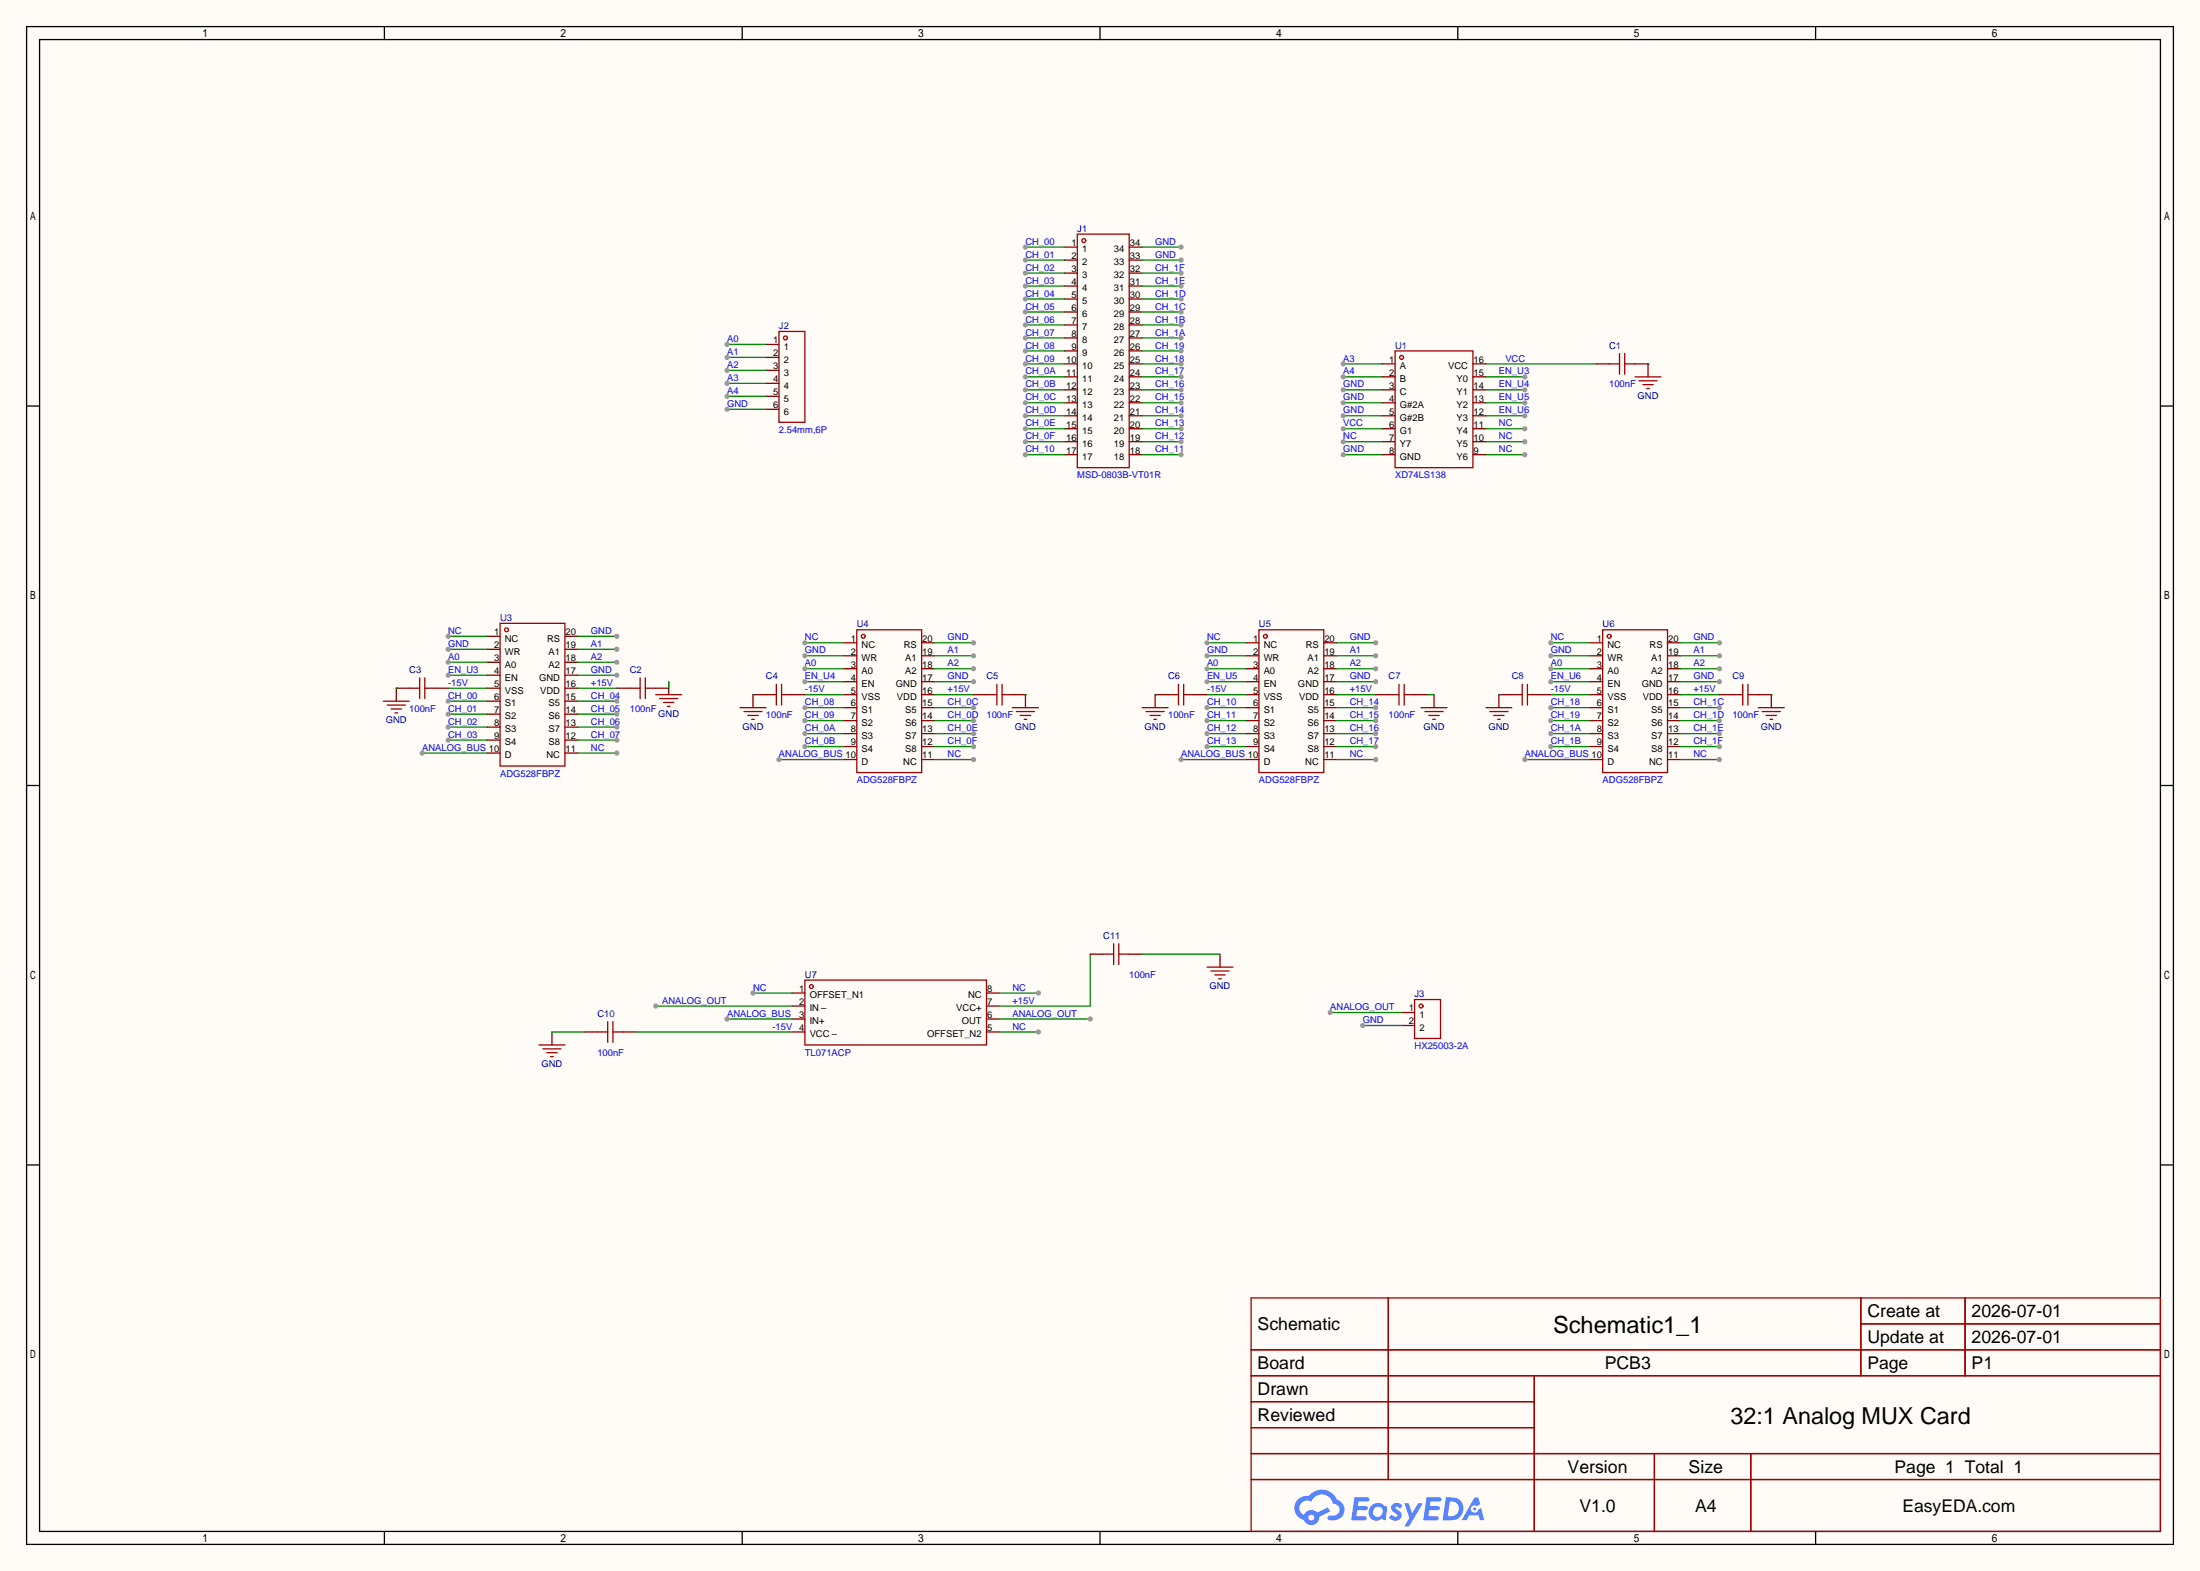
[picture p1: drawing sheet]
<svg xmlns="http://www.w3.org/2000/svg" width="431mm" height="308mm" viewBox="0 0 431 308" stroke-linecap="round" stroke-linejoin="round" font-family="sans-serif">
<path d="M0 0h430.8v307.6h-430.8z" fill="#fffcf7"/>
<g fill="none" stroke="#000" stroke-width=".25">
<path d="M5.2 5.2h420.4v297.2h-420.4zM7.7 7.7h415.3v292.1h-415.3zM75.3 5.2v2.5M145.3 5.2v2.5M215.4 5.2v2.5M285.5 5.2v2.5M355.5 5.2v2.5M5.2 79.5h2.5M423 79.5h2.6M5.2 153.8h2.5M423 153.8h2.6M5.2 228.1h2.5"/>
<path d="M423 228.1h2.6M75.3 299.8v2.6M145.3 299.8v2.6M215.4 299.8v2.6M285.5 299.8v2.6M355.5 299.8v2.6"/>
</g>
<g fill="none" stroke="#a10000" stroke-width=".25">
<path d="M245 254.1h178v45.7h-178zM271.8 254.1v35.6M364.4 254.1v15.3M364.4 259.2h58.6M384.8 254.1v15.3M245 264.3h178M245 269.4h178M245 274.4h55.4M245 279.5h55.4M300.4 269.4v30.4M245 284.6h178M245 289.7h178"/>
<path d="M324 284.6v15.2M342.8 284.6v15.2"/>
</g>
<g fill="#5487ff">
<path d="M272.7 294.5a1.3 1.3 0 0 1 1.9 .3l-.4 .6a.54 .54 0 0 0-1-.2l.2 .2a1.58 1.58 0 0 1 1 1.6 1.43 1.43 0 0 1-2.4 .1l.5-.6a.64 .64 0 0 0 .5 .5 .64 .64 0 0 0 .6-.3l-.1-.2a1.35 1.35 0 0 1-1-1.8z"/>
<path d="M275 294.3h.8l.7 2 1.2-2h.9l-2.7 4.6h-.9l1-1.7z"/>
<path d="M265.2 293.2h1.7a1.31 1.31 0 0 1 1.2 .2 .4 .4 0 0 1-.4 .6h-1.7l-.1 .9h1.6a.4 .4 0 0 1 .3 .4 .4 .4 0 0 1-.4 .4h-1.7l-.1 1.2h.8a1.23 1.23 0 0 1 1.2 .2 .39 .39 0 0 1-.4 .6h-2.6z"/>
<path d="M279.3 293.2h1.7a1.32 1.32 0 0 1 1.2 .2 .39 .39 0 0 1-.3 .6h-1.8l-.1 .9h1.6a.4 .4 0 0 1 .4 .4 .4 .4 0 0 1-.5 .4h-1.6l-.2 1.2h.8a1.23 1.23 0 0 1 1.2 .2 .39 .39 0 0 1-.4 .6h-2.6z"/>
<path d="M288.7 293.2h.8l.3 1.3-.6 .4a.75 .75 0 0 0-1.1 .3 .75 .75 0 0 0 .4 1 .75 .75 0 0 0 1-.7l.5-.2 .6 2.4h-.8l-.3-1h-1.8l-.5 1h-1z"/>
<path d="M283.1 293.2l-.6 4.5h1.4a2.27 2.27 0 0 0 2.7-2.3 2.27 2.27 0 0 0-2.7-2.2zM283.9 294a1.5 1.5 0 0 1 1.8 1.5 1.5 1.5 0 0 1-1.9 1.4h-.3z"/>
<path d="M268.5 294.8a1.6 1.6 0 0 0-.3 2.3 1.6 1.6 0 0 0 2.3 .2l.8 .4 .3-2.5-.1-.3h-.5a1.58 1.58 0 0 0-2.5-.1zM269.1 295.3a.99 .99 0 0 1 1.6 .3 .99 .99 0 0 1-.8 1.4 .94 .94 0 0 1-1-.5 .94 .94 0 0 1 .2-1.2z"/>
<path d="M254.2 293.6a2.37 2.37 0 0 0 1.1 4 1.54 1.54 0 0 0 1.8 1 1.54 1.54 0 0 0 1.2-1.6l2.2-1.1-.5-.8-2.1 1.1a1.57 1.57 0 0 0-2.6 .4 1.5 1.5 0 0 1-.7-2.1 1.5 1.5 0 0 1 2.2-.5 2.23 2.23 0 0 1 2.3-1.4 2.23 2.23 0 0 1 1.9 1.8 1.16 1.16 0 0 1 1.3 1.1 1.16 1.16 0 0 1-1.1 1.2h-.7a.47 .47 0 0 0-.6 .4 .47 .47 0 0 0 .5 .6 2.17 2.17 0 0 0 2.5-1 2.17 2.17 0 0 0-.4-2.7l-.7-.4a3.2 3.2 0 0 0-5.5-.7l-1.1 .1zM256.2 297.1a.6 .6 0 0 1 1.2 0 .6 .6 0 0 1-1.2 0z"/>
<circle cx="288.7" cy="295.4" r=".28"/>
</g>
<g fill="none" stroke="#870000" stroke-width=".25">
<path d="M270.6 71.2h2.6M270.6 73.8h2.6M270.6 76.3h2.6M270.6 78.9h2.6M288.4 71.2h2.6M288.4 73.8h2.6M288.4 76.3h2.6M288.4 78.9h2.6M322.7 71.2v2.6M270.6 81.4h2.6M270.6 83.9h2.6M270.6 86.5h2.6"/>
<path d="M270.6 89h2.6M288.4 81.4h2.6M288.4 83.9h2.6M288.4 86.5h2.6M288.4 89h2.6"/>
</g>
<g fill="none" stroke="#a10000" stroke-width=".25">
<path d="M273.2 68.7h15.2v22.9h-15.2zM320.2 73.8h5M320.9 74.5h3.6M321.7 75.3h2M322.5 76.1h.5"/>
<circle cx="274.4" cy="70" r=".38"/>
</g>
<path d="M263 71.2h7.6M291 71.2h21.5" fill="none" stroke="#008700" stroke-width=".25"/>
<circle cx="263" cy="71.2" r=".51" fill="#999"/>
<path d="M263 73.8h7.6" fill="none" stroke="#008700" stroke-width=".25"/>
<circle cx="263" cy="73.8" r=".51" fill="#999"/>
<path d="M263 76.3h7.6" fill="none" stroke="#008700" stroke-width=".25"/>
<circle cx="263" cy="76.3" r=".51" fill="#999"/>
<path d="M263 78.9h7.6" fill="none" stroke="#008700" stroke-width=".25"/>
<circle cx="263" cy="78.9" r=".51" fill="#999"/>
<path d="M263 81.4h7.6" fill="none" stroke="#008700" stroke-width=".25"/>
<circle cx="263" cy="81.4" r=".51" fill="#999"/>
<path d="M263 83.9h7.6" fill="none" stroke="#008700" stroke-width=".25"/>
<circle cx="263" cy="83.9" r=".51" fill="#999"/>
<path d="M263 86.5h7.6" fill="none" stroke="#008700" stroke-width=".25"/>
<circle cx="263" cy="86.5" r=".51" fill="#999"/>
<path d="M263 89h7.6" fill="none" stroke="#008700" stroke-width=".25"/>
<circle cx="263" cy="89" r=".51" fill="#999"/>
<path d="M291 73.8h7.6" fill="none" stroke="#008700" stroke-width=".25"/>
<circle cx="298.6" cy="73.8" r=".51" fill="#999"/>
<path d="M291 76.3h7.6" fill="none" stroke="#008700" stroke-width=".25"/>
<circle cx="298.6" cy="76.3" r=".51" fill="#999"/>
<path d="M291 78.9h7.6" fill="none" stroke="#008700" stroke-width=".25"/>
<circle cx="298.6" cy="78.9" r=".51" fill="#999"/>
<path d="M291 81.4h7.6" fill="none" stroke="#008700" stroke-width=".25"/>
<circle cx="298.6" cy="81.4" r=".51" fill="#999"/>
<path d="M291 83.9h7.6" fill="none" stroke="#008700" stroke-width=".25"/>
<circle cx="298.6" cy="83.9" r=".51" fill="#999"/>
<path d="M291 86.5h7.6" fill="none" stroke="#008700" stroke-width=".25"/>
<circle cx="298.6" cy="86.5" r=".51" fill="#999"/>
<path d="M291 89h7.6" fill="none" stroke="#008700" stroke-width=".25"/>
<circle cx="298.6" cy="89" r=".51" fill="#999"/>
<g fill="none" stroke="#870000" stroke-width=".25">
<path d="M95.4 124.6h2.5M95.4 127.1h2.5M95.4 129.7h2.5M95.4 132.2h2.5M95.4 134.7h2.5M95.4 137.3h2.5M95.4 139.8h2.5M110.6 124.6h2.6M110.6 127.1h2.6M110.6 129.7h2.6M110.6 132.2h2.6M110.6 134.7h2.6"/>
<path d="M110.6 137.3h2.6M110.6 139.8h2.6M165.2 125.9h2.6M165.2 128.4h2.6M165.2 130.9h2.6M165.2 133.5h2.6M165.2 136h2.6M165.2 138.6h2.6M180.5 125.9h2.5M180.5 128.4h2.5M180.5 130.9h2.5M180.5 133.5h2.5"/>
<path d="M180.5 136h2.5M180.5 138.6h2.5M244 125.9h2.5M244 128.4h2.5M244 130.9h2.5M244 133.5h2.5M244 136h2.5M244 138.6h2.5M259.2 125.9h2.5M259.2 128.4h2.5M259.2 130.9h2.5M259.2 133.5h2.5"/>
<path d="M259.2 136h2.5M259.2 138.6h2.5M311.3 125.9h2.5M311.3 128.4h2.5M311.3 130.9h2.5M311.3 133.5h2.5M311.3 136h2.5M311.3 138.6h2.5M326.5 125.9h2.6M326.5 128.4h2.6M326.5 130.9h2.6M326.5 133.5h2.6"/>
<path d="M326.5 136h2.6M326.5 138.6h2.6M95.4 142.4h2.5M95.4 144.9h2.5M95.4 147.4h2.5M110.6 142.4h2.6M110.6 144.9h2.6M110.6 147.4h2.6M165.2 141.1h2.6M165.2 143.6h2.6M165.2 146.2h2.6M165.2 148.7h2.6"/>
<path d="M180.5 141.1h2.5M180.5 143.6h2.5M180.5 146.2h2.5M180.5 148.7h2.5M244 141.1h2.5M244 143.6h2.5M244 146.2h2.5M244 148.7h2.5M259.2 141.1h2.5M259.2 143.6h2.5M259.2 146.2h2.5M259.2 148.7h2.5"/>
<path d="M311.3 141.1h2.5M311.3 143.6h2.5M311.3 146.2h2.5M311.3 148.7h2.5M326.5 141.1h2.6M326.5 143.6h2.6M326.5 146.2h2.6M326.5 148.7h2.6"/>
</g>
<g fill="none" stroke="#a10000" stroke-width=".25">
<path d="M97.9 122h12.7v28h-12.7zM167.8 123.3h12.7v28h-12.7zM246.5 123.3h12.7v28h-12.7zM313.8 123.3h12.7v28h-12.7z"/>
<circle cx="99.2" cy="123.3" r=".38"/>
<circle cx="169" cy="124.6" r=".38"/>
<circle cx="247.8" cy="124.6" r=".38"/>
<circle cx="315.1" cy="124.6" r=".38"/>
</g>
<path d="M87.8 124.6h7.6" fill="none" stroke="#008700" stroke-width=".25"/>
<circle cx="87.8" cy="124.6" r=".51" fill="#999"/>
<path d="M303.7 125.9h7.6" fill="none" stroke="#008700" stroke-width=".25"/>
<circle cx="303.7" cy="125.9" r=".51" fill="#999"/>
<path d="M236.3 125.9h7.7" fill="none" stroke="#008700" stroke-width=".25"/>
<circle cx="236.3" cy="125.9" r=".51" fill="#999"/>
<path d="M303.7 128.4h7.6" fill="none" stroke="#008700" stroke-width=".25"/>
<circle cx="303.7" cy="128.4" r=".51" fill="#999"/>
<path d="M87.8 127.1h7.6" fill="none" stroke="#008700" stroke-width=".25"/>
<circle cx="87.8" cy="127.1" r=".51" fill="#999"/>
<path d="M236.3 128.4h7.7" fill="none" stroke="#008700" stroke-width=".25"/>
<circle cx="236.3" cy="128.4" r=".51" fill="#999"/>
<path d="M87.8 129.7h7.6" fill="none" stroke="#008700" stroke-width=".25"/>
<circle cx="87.8" cy="129.7" r=".51" fill="#999"/>
<path d="M236.3 130.9h7.7" fill="none" stroke="#008700" stroke-width=".25"/>
<circle cx="236.3" cy="130.9" r=".51" fill="#999"/>
<path d="M303.7 130.9h7.6" fill="none" stroke="#008700" stroke-width=".25"/>
<circle cx="303.7" cy="130.9" r=".51" fill="#999"/>
<path d="M236.3 133.5h7.7" fill="none" stroke="#008700" stroke-width=".25"/>
<circle cx="236.3" cy="133.5" r=".51" fill="#999"/>
<path d="M303.7 133.5h7.6" fill="none" stroke="#008700" stroke-width=".25"/>
<circle cx="303.7" cy="133.5" r=".51" fill="#999"/>
<path d="M87.8 132.2h7.6" fill="none" stroke="#008700" stroke-width=".25"/>
<circle cx="87.8" cy="132.2" r=".51" fill="#999"/>
<path d="M87.8 134.7h7.6M236.3 136h7.7M303.7 136h7.6M303.7 138.6h7.6" fill="none" stroke="#008700" stroke-width=".25"/>
<circle cx="303.7" cy="138.6" r=".51" fill="#999"/>
<path d="M236.3 138.6h7.7" fill="none" stroke="#008700" stroke-width=".25"/>
<circle cx="236.3" cy="138.6" r=".51" fill="#999"/>
<path d="M87.8 137.3h7.6" fill="none" stroke="#008700" stroke-width=".25"/>
<circle cx="87.8" cy="137.3" r=".51" fill="#999"/>
<path d="M303.7 141.1h7.6" fill="none" stroke="#008700" stroke-width=".25"/>
<circle cx="303.7" cy="141.1" r=".51" fill="#999"/>
<path d="M236.3 141.1h7.7" fill="none" stroke="#008700" stroke-width=".25"/>
<circle cx="236.3" cy="141.1" r=".51" fill="#999"/>
<path d="M87.8 139.8h7.6" fill="none" stroke="#008700" stroke-width=".25"/>
<circle cx="87.8" cy="139.8" r=".51" fill="#999"/>
<path d="M87.8 142.4h7.6" fill="none" stroke="#008700" stroke-width=".25"/>
<circle cx="87.8" cy="142.4" r=".51" fill="#999"/>
<path d="M236.3 143.6h7.7" fill="none" stroke="#008700" stroke-width=".25"/>
<circle cx="236.3" cy="143.6" r=".51" fill="#999"/>
<path d="M303.7 143.6h7.6" fill="none" stroke="#008700" stroke-width=".25"/>
<circle cx="303.7" cy="143.6" r=".51" fill="#999"/>
<path d="M303.7 146.2h7.6" fill="none" stroke="#008700" stroke-width=".25"/>
<circle cx="303.7" cy="146.2" r=".51" fill="#999"/>
<path d="M236.3 146.2h7.7" fill="none" stroke="#008700" stroke-width=".25"/>
<circle cx="236.3" cy="146.2" r=".51" fill="#999"/>
<path d="M87.8 144.9h7.6" fill="none" stroke="#008700" stroke-width=".25"/>
<circle cx="87.8" cy="144.9" r=".51" fill="#999"/>
<path d="M231.3 148.7h12.7" fill="none" stroke="#008700" stroke-width=".25"/>
<circle cx="231.3" cy="148.7" r=".51" fill="#999"/>
<path d="M82.7 147.4h12.7" fill="none" stroke="#008700" stroke-width=".25"/>
<circle cx="82.7" cy="147.4" r=".51" fill="#999"/>
<path d="M298.6 148.7h12.7" fill="none" stroke="#008700" stroke-width=".25"/>
<circle cx="298.6" cy="148.7" r=".51" fill="#999"/>
<path d="M113.2 147.4h7.6" fill="none" stroke="#008700" stroke-width=".25"/>
<circle cx="120.8" cy="147.4" r=".51" fill="#999"/>
<path d="M261.7 148.7h7.7" fill="none" stroke="#008700" stroke-width=".25"/>
<circle cx="269.4" cy="148.7" r=".51" fill="#999"/>
<path d="M329.1 148.7h7.6" fill="none" stroke="#008700" stroke-width=".25"/>
<circle cx="336.7" cy="148.7" r=".51" fill="#999"/>
<path d="M113.2 144.9h7.6" fill="none" stroke="#008700" stroke-width=".25"/>
<circle cx="120.8" cy="144.9" r=".51" fill="#999"/>
<path d="M329.1 146.2h7.6" fill="none" stroke="#008700" stroke-width=".25"/>
<circle cx="336.7" cy="146.2" r=".51" fill="#999"/>
<path d="M261.7 146.2h7.7" fill="none" stroke="#008700" stroke-width=".25"/>
<circle cx="269.4" cy="146.2" r=".51" fill="#999"/>
<path d="M113.2 142.4h7.6" fill="none" stroke="#008700" stroke-width=".25"/>
<circle cx="120.8" cy="142.4" r=".51" fill="#999"/>
<path d="M329.1 143.6h7.6" fill="none" stroke="#008700" stroke-width=".25"/>
<circle cx="336.7" cy="143.6" r=".51" fill="#999"/>
<path d="M261.7 143.6h7.7" fill="none" stroke="#008700" stroke-width=".25"/>
<circle cx="269.4" cy="143.6" r=".51" fill="#999"/>
<path d="M113.2 139.8h7.6" fill="none" stroke="#008700" stroke-width=".25"/>
<circle cx="120.8" cy="139.8" r=".51" fill="#999"/>
<path d="M329.1 141.1h7.6" fill="none" stroke="#008700" stroke-width=".25"/>
<circle cx="336.7" cy="141.1" r=".51" fill="#999"/>
<path d="M261.7 141.1h7.7" fill="none" stroke="#008700" stroke-width=".25"/>
<circle cx="269.4" cy="141.1" r=".51" fill="#999"/>
<path d="M113.2 137.3h7.6" fill="none" stroke="#008700" stroke-width=".25"/>
<circle cx="120.8" cy="137.3" r=".51" fill="#999"/>
<path d="M329.1 138.6h7.6" fill="none" stroke="#008700" stroke-width=".25"/>
<circle cx="336.7" cy="138.6" r=".51" fill="#999"/>
<path d="M261.7 138.6h7.7" fill="none" stroke="#008700" stroke-width=".25"/>
<circle cx="269.4" cy="138.6" r=".51" fill="#999"/>
<path d="M113.2 134.7h7.6M261.7 136h7.7M329.1 136h7.6M329.1 133.5h7.6" fill="none" stroke="#008700" stroke-width=".25"/>
<circle cx="336.7" cy="133.5" r=".51" fill="#999"/>
<path d="M261.7 133.5h7.7" fill="none" stroke="#008700" stroke-width=".25"/>
<circle cx="269.4" cy="133.5" r=".51" fill="#999"/>
<path d="M113.2 132.2h7.6" fill="none" stroke="#008700" stroke-width=".25"/>
<circle cx="120.8" cy="132.2" r=".51" fill="#999"/>
<path d="M329.1 130.9h7.6" fill="none" stroke="#008700" stroke-width=".25"/>
<circle cx="336.7" cy="130.9" r=".51" fill="#999"/>
<path d="M261.7 130.9h7.7" fill="none" stroke="#008700" stroke-width=".25"/>
<circle cx="269.4" cy="130.9" r=".51" fill="#999"/>
<path d="M113.2 129.7h7.6" fill="none" stroke="#008700" stroke-width=".25"/>
<circle cx="120.8" cy="129.7" r=".51" fill="#999"/>
<path d="M329.1 128.4h7.6" fill="none" stroke="#008700" stroke-width=".25"/>
<circle cx="336.7" cy="128.4" r=".51" fill="#999"/>
<path d="M261.7 128.4h7.7" fill="none" stroke="#008700" stroke-width=".25"/>
<circle cx="269.4" cy="128.4" r=".51" fill="#999"/>
<path d="M113.2 127.1h7.6" fill="none" stroke="#008700" stroke-width=".25"/>
<circle cx="120.8" cy="127.1" r=".51" fill="#999"/>
<path d="M329.1 125.9h7.6" fill="none" stroke="#008700" stroke-width=".25"/>
<circle cx="336.7" cy="125.9" r=".51" fill="#999"/>
<path d="M261.7 125.9h7.7" fill="none" stroke="#008700" stroke-width=".25"/>
<circle cx="269.4" cy="125.9" r=".51" fill="#999"/>
<path d="M113.2 124.6h7.6" fill="none" stroke="#008700" stroke-width=".25"/>
<circle cx="120.8" cy="124.6" r=".51" fill="#999"/>
<path d="M157.6 125.9h7.6" fill="none" stroke="#008700" stroke-width=".25"/>
<circle cx="157.6" cy="125.9" r=".51" fill="#999"/>
<path d="M157.6 128.4h7.6" fill="none" stroke="#008700" stroke-width=".25"/>
<circle cx="157.6" cy="128.4" r=".51" fill="#999"/>
<path d="M157.6 130.9h7.6" fill="none" stroke="#008700" stroke-width=".25"/>
<circle cx="157.6" cy="130.9" r=".51" fill="#999"/>
<path d="M157.6 133.5h7.6" fill="none" stroke="#008700" stroke-width=".25"/>
<circle cx="157.6" cy="133.5" r=".51" fill="#999"/>
<path d="M157.6 136h7.6M157.6 138.6h7.6" fill="none" stroke="#008700" stroke-width=".25"/>
<circle cx="157.6" cy="138.6" r=".51" fill="#999"/>
<path d="M157.6 141.1h7.6" fill="none" stroke="#008700" stroke-width=".25"/>
<circle cx="157.6" cy="141.1" r=".51" fill="#999"/>
<path d="M157.6 143.6h7.6" fill="none" stroke="#008700" stroke-width=".25"/>
<circle cx="157.6" cy="143.6" r=".51" fill="#999"/>
<path d="M157.6 146.2h7.6" fill="none" stroke="#008700" stroke-width=".25"/>
<circle cx="157.6" cy="146.2" r=".51" fill="#999"/>
<path d="M152.5 148.7h12.7" fill="none" stroke="#008700" stroke-width=".25"/>
<circle cx="152.5" cy="148.7" r=".51" fill="#999"/>
<path d="M183 148.7h7.6" fill="none" stroke="#008700" stroke-width=".25"/>
<circle cx="190.6" cy="148.7" r=".51" fill="#999"/>
<path d="M183 146.2h7.6" fill="none" stroke="#008700" stroke-width=".25"/>
<circle cx="190.6" cy="146.2" r=".51" fill="#999"/>
<path d="M183 143.6h7.6" fill="none" stroke="#008700" stroke-width=".25"/>
<circle cx="190.6" cy="143.6" r=".51" fill="#999"/>
<path d="M183 141.1h7.6" fill="none" stroke="#008700" stroke-width=".25"/>
<circle cx="190.6" cy="141.1" r=".51" fill="#999"/>
<path d="M183 138.6h7.6" fill="none" stroke="#008700" stroke-width=".25"/>
<circle cx="190.6" cy="138.6" r=".51" fill="#999"/>
<path d="M183 136h7.6M183 133.5h7.6" fill="none" stroke="#008700" stroke-width=".25"/>
<circle cx="190.6" cy="133.5" r=".51" fill="#999"/>
<path d="M183 130.9h7.6" fill="none" stroke="#008700" stroke-width=".25"/>
<circle cx="190.6" cy="130.9" r=".51" fill="#999"/>
<path d="M183 128.4h7.6" fill="none" stroke="#008700" stroke-width=".25"/>
<circle cx="190.6" cy="128.4" r=".51" fill="#999"/>
<path d="M183 125.9h7.6" fill="none" stroke="#008700" stroke-width=".25"/>
<circle cx="190.6" cy="125.9" r=".51" fill="#999"/>
<g fill="none" stroke="#a10000" stroke-width=".25">
<path d="M157.6 191.9h35.6v12.7h-35.6z"/>
<circle cx="158.9" cy="193.2" r=".38"/>
</g>
<path d="M155.1 194.4h2.5M155.1 197h2.5M155.1 199.5h2.5M193.2 194.4h2.5M193.2 197h2.5M193.2 199.5h2.5M155.1 202.1h2.5M193.2 202.1h2.5" fill="none" stroke="#870000" stroke-width=".25"/>
<path d="M147.4 194.4h7.7" fill="none" stroke="#008700" stroke-width=".25"/>
<circle cx="147.4" cy="194.4" r=".51" fill="#999"/>
<path d="M128.4 197h26.7" fill="none" stroke="#008700" stroke-width=".25"/>
<circle cx="128.4" cy="197" r=".51" fill="#999"/>
<path d="M142.4 199.5h12.7" fill="none" stroke="#008700" stroke-width=".25"/>
<circle cx="142.4" cy="199.5" r=".51" fill="#999"/>
<path d="M195.7 194.4h7.6" fill="none" stroke="#008700" stroke-width=".25"/>
<circle cx="203.3" cy="194.4" r=".51" fill="#999"/>
<path d="M213.5 186.8v10.2h-17.8M195.7 202.1h7.6" fill="none" stroke="#008700" stroke-width=".25"/>
<circle cx="203.3" cy="202.1" r=".51" fill="#999"/>
<path d="M195.7 199.5h17.8" fill="none" stroke="#008700" stroke-width=".25"/>
<circle cx="213.5" cy="199.5" r=".51" fill="#999"/>
<g fill="none" stroke="#a10000" stroke-width=".25">
<path d="M210.9 45.8h10.2v45.8h-10.2z"/>
<circle cx="212.2" cy="47.1" r=".38"/>
</g>
<g fill="none" stroke="#870000" stroke-width=".25">
<path d="M208.4 48.4h2.5M208.4 50.9h2.5M208.4 53.5h2.5M208.4 56h2.5M208.4 58.5h2.5M221.1 48.4h2.5M221.1 50.9h2.5M221.1 53.5h2.5M221.1 56h2.5M221.1 58.5h2.5M208.4 61.1h2.5M208.4 63.6h2.5"/>
<path d="M208.4 66.2h2.5M208.4 68.7h2.5M208.4 71.2h2.5M208.4 73.8h2.5M208.4 76.3h2.5M208.4 78.9h2.5M221.1 61.1h2.5M221.1 63.6h2.5M221.1 66.2h2.5M221.1 68.7h2.5M221.1 71.2h2.5M221.1 73.8h2.5"/>
<path d="M221.1 76.3h2.5M221.1 78.9h2.5M208.4 81.4h2.5M208.4 83.9h2.5M208.4 86.5h2.5M208.4 89h2.5M221.1 81.4h2.5M221.1 83.9h2.5M221.1 86.5h2.5M221.1 89h2.5"/>
</g>
<path d="M200.8 48.4h7.6" fill="none" stroke="#008700" stroke-width=".25"/>
<circle cx="200.8" cy="48.4" r=".51" fill="#999"/>
<path d="M200.8 50.9h7.6" fill="none" stroke="#008700" stroke-width=".25"/>
<circle cx="200.8" cy="50.9" r=".51" fill="#999"/>
<path d="M200.8 53.5h7.6" fill="none" stroke="#008700" stroke-width=".25"/>
<circle cx="200.8" cy="53.5" r=".51" fill="#999"/>
<path d="M200.8 56h7.6" fill="none" stroke="#008700" stroke-width=".25"/>
<circle cx="200.8" cy="56" r=".51" fill="#999"/>
<path d="M200.8 58.5h7.6" fill="none" stroke="#008700" stroke-width=".25"/>
<circle cx="200.8" cy="58.5" r=".51" fill="#999"/>
<path d="M200.8 61.1h7.6" fill="none" stroke="#008700" stroke-width=".25"/>
<circle cx="200.8" cy="61.1" r=".51" fill="#999"/>
<path d="M200.8 63.6h7.6" fill="none" stroke="#008700" stroke-width=".25"/>
<circle cx="200.8" cy="63.6" r=".51" fill="#999"/>
<path d="M200.8 66.2h7.6" fill="none" stroke="#008700" stroke-width=".25"/>
<circle cx="200.8" cy="66.2" r=".51" fill="#999"/>
<path d="M200.8 68.7h7.6" fill="none" stroke="#008700" stroke-width=".25"/>
<circle cx="200.8" cy="68.7" r=".51" fill="#999"/>
<path d="M200.8 71.2h7.6" fill="none" stroke="#008700" stroke-width=".25"/>
<circle cx="200.8" cy="71.2" r=".51" fill="#999"/>
<path d="M200.8 73.8h7.6" fill="none" stroke="#008700" stroke-width=".25"/>
<circle cx="200.8" cy="73.8" r=".51" fill="#999"/>
<path d="M200.8 76.3h7.6" fill="none" stroke="#008700" stroke-width=".25"/>
<circle cx="200.8" cy="76.3" r=".51" fill="#999"/>
<path d="M200.8 78.9h7.6" fill="none" stroke="#008700" stroke-width=".25"/>
<circle cx="200.8" cy="78.9" r=".51" fill="#999"/>
<path d="M200.8 81.4h7.6" fill="none" stroke="#008700" stroke-width=".25"/>
<circle cx="200.8" cy="81.4" r=".51" fill="#999"/>
<path d="M200.8 83.9h7.6" fill="none" stroke="#008700" stroke-width=".25"/>
<circle cx="200.8" cy="83.9" r=".51" fill="#999"/>
<path d="M200.8 86.5h7.6" fill="none" stroke="#008700" stroke-width=".25"/>
<circle cx="200.8" cy="86.5" r=".51" fill="#999"/>
<path d="M200.8 89h7.6" fill="none" stroke="#008700" stroke-width=".25"/>
<circle cx="200.8" cy="89" r=".51" fill="#999"/>
<path d="M223.6 89h7.7" fill="none" stroke="#008700" stroke-width=".25"/>
<circle cx="231.3" cy="89" r=".51" fill="#999"/>
<path d="M223.6 86.5h7.7" fill="none" stroke="#008700" stroke-width=".25"/>
<circle cx="231.3" cy="86.5" r=".51" fill="#999"/>
<path d="M223.6 83.9h7.7" fill="none" stroke="#008700" stroke-width=".25"/>
<circle cx="231.3" cy="83.9" r=".51" fill="#999"/>
<path d="M223.6 81.4h7.7" fill="none" stroke="#008700" stroke-width=".25"/>
<circle cx="231.3" cy="81.4" r=".51" fill="#999"/>
<path d="M223.6 78.9h7.7" fill="none" stroke="#008700" stroke-width=".25"/>
<circle cx="231.3" cy="78.9" r=".51" fill="#999"/>
<path d="M223.6 76.3h7.7" fill="none" stroke="#008700" stroke-width=".25"/>
<circle cx="231.3" cy="76.3" r=".51" fill="#999"/>
<path d="M223.6 73.8h7.7" fill="none" stroke="#008700" stroke-width=".25"/>
<circle cx="231.3" cy="73.8" r=".51" fill="#999"/>
<path d="M223.6 71.2h7.7" fill="none" stroke="#008700" stroke-width=".25"/>
<circle cx="231.3" cy="71.2" r=".51" fill="#999"/>
<path d="M223.6 68.7h7.7" fill="none" stroke="#008700" stroke-width=".25"/>
<circle cx="231.3" cy="68.7" r=".51" fill="#999"/>
<path d="M223.6 66.2h7.7" fill="none" stroke="#008700" stroke-width=".25"/>
<circle cx="231.3" cy="66.2" r=".51" fill="#999"/>
<path d="M223.6 63.6h7.7" fill="none" stroke="#008700" stroke-width=".25"/>
<circle cx="231.3" cy="63.6" r=".51" fill="#999"/>
<path d="M223.6 61.1h7.7" fill="none" stroke="#008700" stroke-width=".25"/>
<circle cx="231.3" cy="61.1" r=".51" fill="#999"/>
<path d="M223.6 58.5h7.7" fill="none" stroke="#008700" stroke-width=".25"/>
<circle cx="231.3" cy="58.5" r=".51" fill="#999"/>
<path d="M223.6 56h7.7" fill="none" stroke="#008700" stroke-width=".25"/>
<circle cx="231.3" cy="56" r=".51" fill="#999"/>
<path d="M223.6 53.5h7.7" fill="none" stroke="#008700" stroke-width=".25"/>
<circle cx="231.3" cy="53.5" r=".51" fill="#999"/>
<path d="M223.6 50.9h7.7" fill="none" stroke="#008700" stroke-width=".25"/>
<circle cx="231.3" cy="50.9" r=".51" fill="#999"/>
<path d="M223.6 48.4h7.7" fill="none" stroke="#008700" stroke-width=".25"/>
<circle cx="231.3" cy="48.4" r=".51" fill="#999"/>
<path d="M150 77.6h2.5M150 75.1h2.5M150 72.5h2.5M150 70h2.5M150 67.4h2.5M150 80.1h2.5" fill="none" stroke="#870000" stroke-width=".25"/>
<g fill="none" stroke="#a10000" stroke-width=".25">
<path d="M152.5 64.9h5.1v17.8h-5.1z"/>
<circle cx="153.8" cy="66.2" r=".38"/>
</g>
<path d="M142.4 67.4h7.6" fill="none" stroke="#008700" stroke-width=".25"/>
<circle cx="142.4" cy="67.4" r=".51" fill="#999"/>
<path d="M142.4 70h7.6" fill="none" stroke="#008700" stroke-width=".25"/>
<circle cx="142.4" cy="70" r=".51" fill="#999"/>
<path d="M142.4 72.5h7.6" fill="none" stroke="#008700" stroke-width=".25"/>
<circle cx="142.4" cy="72.5" r=".51" fill="#999"/>
<path d="M142.4 75.1h7.6" fill="none" stroke="#008700" stroke-width=".25"/>
<circle cx="142.4" cy="75.1" r=".51" fill="#999"/>
<path d="M142.4 77.6h7.6" fill="none" stroke="#008700" stroke-width=".25"/>
<circle cx="142.4" cy="77.6" r=".51" fill="#999"/>
<path d="M142.4 80.1h7.6" fill="none" stroke="#008700" stroke-width=".25"/>
<circle cx="142.4" cy="80.1" r=".51" fill="#999"/>
<g fill="none" stroke="#a10000" stroke-width=".25">
<path d="M277 195.7h5.1v7.6h-5.1z"/>
<circle cx="278.3" cy="197" r=".38"/>
</g>
<path d="M274.4 198.2h2.6M274.4 200.8h2.6" fill="none" stroke="#870000" stroke-width=".25"/>
<path d="M260.5 198.2h13.9" fill="none" stroke="#008700" stroke-width=".25"/>
<circle cx="260.5" cy="198.2" r=".51" fill="#999"/>
<path d="M266.8 200.8h7.6" fill="none" stroke="#008700" stroke-width=".25"/>
<circle cx="266.8" cy="200.8" r=".51" fill="#999"/>
<g fill="none" stroke="#870000" stroke-width=".25">
<path d="M312.5 71.2h2.6M320.2 71.2h2.5M80.1 134.7h-2.5v2.6M85.2 134.7h2.6M120.8 134.7h2.5M128.4 134.7h2.5M130.9 133.5v2.5M150 136h-2.6v2.6M155.1 136h2.5M190.6 136h2.6M198.2 136h2.6v2.6M228.7 136h-2.5v2.6"/>
<path d="M233.8 136h2.5M269.4 136h2.5M277 136h2.5M280.8 136v2.6M296 136h-2.5v2.6M301.1 136h2.6M336.7 136h2.5M344.3 136h2.5v2.6M213.5 186.8h2.5M221.1 186.8h2.5M238.9 186.8v2.6M108.1 202.1v2.5"/>
<path d="M114.4 202.1h2.6M122 202.1h2.6"/>
</g>
<g fill="none" stroke="#a10000" stroke-width=".25">
<path d="M315.1 71.2h2M317.1 69.2v4.1M318.1 69.2v4.1M318.1 71.2h2.1M75.1 137.3h5M75.8 138h3.6M76.6 138.8h2M77.3 139.6h.6M80.1 134.7h2.1M82.2 132.7v4.1M83.2 134.7h2M83.2 132.7v4.1"/>
<path d="M123.3 134.7h2M125.3 132.7v4.1M126.4 132.7v4.1M126.4 134.7h2M128.4 136h5.1M129.2 136.8h3.5M129.9 137.5h2.1M130.7 138.3h.5M144.9 138.6h5.1M145.7 139.3h3.5M150 136h2M152 134v4"/>
<path d="M153 134v4M153 136h2.1M193.2 136h2M195.2 134v4M196.2 136h2M196.2 134v4M198.2 138.6h5.1M199 139.3h3.6M223.6 138.6h5.1M224.4 139.3h3.6M228.7 136h2.1M230.8 134v4"/>
<path d="M231.8 136h2M231.8 134v4M271.9 136h2M273.9 134v4M275 136h2M275 134v4M278.3 138.6h5M279 139.3h3.6M291 138.6h5M291.7 139.3h3.6M296 136h2.1M298.1 134v4"/>
<path d="M299.1 136h2M299.1 134v4M339.2 136h2M341.2 134v4M342.3 136h2M342.3 134v4M344.3 138.6h5.1M345.1 139.3h3.5M146.4 140.1h2.1M147.2 140.8h.5M199.8 140.1h2M200.5 140.8h.5"/>
<path d="M225.2 140.1h2M225.9 140.8h.5M279.8 140.1h2M280.5 140.8h.6M292.5 140.1h2M293.2 140.8h.6M345.8 140.1h2.1M346.6 140.8h.5M216 186.8h2.1M218.1 184.8v4M219.1 184.8v4M219.1 186.8h2"/>
<path d="M236.3 189.4h5.1M237.1 190.1h3.6M237.9 190.9h2M238.6 191.6h.5M105.5 204.6h5.1M106.3 205.4h3.6M107.1 206.1h2M107.8 206.9h.5M117 202.1h2M119 200v4.1M120 200v4.1M120 202.1h2"/>
</g>
<path d="M322.7 71.2h.1M77.6 134.7h.1M130.9 133.5v1.2M147.4 136h.1M200.8 136h.1M226.2 136h.1M279.5 136h1.3M293.5 136h.1M346.8 136h.1M223.6 186.8h15.3M108.1 202.1h6.3M124.6 202.1h30.5" fill="none" stroke="#008700" stroke-width=".25"/>
<g font-size="4.6">
<text x="304.1" y="261.1">Schematic1_1</text>
<text x="338.8" y="278.8">32:1 Analog MUX Card</text>
</g>
<g font-size="3.5">
<text x="365.7" y="257.9">Create at</text>
<text x="386.1" y="257.9">2026-07-01</text>
<text x="246.3" y="260.5">Schematic</text>
<text x="365.7" y="263">Update at</text>
<text x="386.1" y="263">2026-07-01</text>
<text x="246.3" y="268.1">Board</text>
<text x="314.2" y="268.1">PCB3</text>
<text x="386.1" y="268.1">P1</text>
<text x="246.3" y="273.2">Drawn</text>
<text x="246.3" y="278.3">Reviewed</text>
<text x="307" y="288.4">Version</text>
<text x="330.7" y="288.4">Size</text>
<text x="309.3" y="296">V1.0</text>
<text x="331.9" y="296">A4</text>
</g>
<g font-size="3.4">
<text x="365.7" y="268.1">Page</text>
<text x="371" y="288.4">Page 1 Total 1</text>
<text x="372.5" y="296">EasyEDA.com</text>
</g>
<g font-size="1.8" fill="#00f">
<text x="200.8" y="47.9">CH_00</text>
<text x="226.2" y="47.9">GND</text>
<text x="200.8" y="50.5">CH_01</text>
<text x="200.8" y="53">CH_02</text>
<text x="226.2" y="53">CH_1F</text>
<text x="226.2" y="50.5">GND</text>
<text x="200.8" y="55.5">CH_03</text>
<text x="200.8" y="58.1">CH_04</text>
<text x="226.2" y="58.1">CH_1D</text>
<text x="226.2" y="55.5">CH_1E</text>
<text x="200.8" y="60.6">CH_05</text>
<text x="200.8" y="63.2">CH_06</text>
<text x="200.8" y="65.7">CH_07</text>
<text x="226.2" y="65.7">CH_1A</text>
<text x="226.2" y="63.2">CH_1B</text>
<text x="226.2" y="60.6">CH_1C</text>
<text x="142.4" y="67">A0</text>
<text x="142.4" y="69.5">A1</text>
<text x="200.8" y="68.2">CH_08</text>
<text x="200.8" y="70.8">CH_09</text>
<text x="226.2" y="70.8">CH_18</text>
<text x="226.2" y="68.2">CH_19</text>
<text x="263" y="70.8">A3</text>
<text x="294.8" y="70.8">VCC</text>
<text x="142.4" y="72.1">A2</text>
<text x="142.4" y="74.6">A3</text>
<text x="142.4" y="77.1">A4</text>
<text x="200.8" y="73.3">CH_0A</text>
<text x="200.8" y="75.9">CH_0B</text>
<text x="226.2" y="75.9">CH_16</text>
<text x="226.2" y="73.3">CH_17</text>
<text x="263" y="73.3">A4</text>
<text x="263" y="75.9">GND</text>
<text x="293.5" y="73.3">EN_U3</text>
<text x="293.5" y="75.9">EN_U4</text>
<text x="315.1" y="75.9">100nF</text>
<text x="142.4" y="79.7">GND</text>
<text x="200.8" y="78.4">CH_0C</text>
<text x="200.8" y="80.9">CH_0D</text>
<text x="200.8" y="83.5">CH_0E</text>
<text x="226.2" y="83.5">CH_13</text>
<text x="226.2" y="80.9">CH_14</text>
<text x="226.2" y="78.4">CH_15</text>
<text x="263" y="78.4">GND</text>
<text x="263" y="80.9">GND</text>
<text x="263" y="83.5">VCC</text>
<text x="293.5" y="78.4">EN_U5</text>
<text x="293.5" y="80.9">EN_U6</text>
<text x="293.5" y="83.5">NC</text>
<text x="152.5" y="84.8">2.54mm,6P</text>
<text x="200.8" y="86">CH_0F</text>
<text x="200.8" y="88.6">CH_10</text>
<text x="226.2" y="88.6">CH_11</text>
<text x="226.2" y="86">CH_12</text>
<text x="263" y="86">NC</text>
<text x="263" y="88.6">GND</text>
<text x="293.5" y="86">NC</text>
<text x="293.5" y="88.6">NC</text>
<text x="210.9" y="93.6">MSD-0803B-VT01R</text>
<text x="273.2" y="93.6">XD74LS138</text>
<text x="87.8" y="124.1">NC</text>
<text x="115.7" y="124.1">GND</text>
<text x="157.6" y="125.4">NC</text>
<text x="185.5" y="125.4">GND</text>
<text x="236.3" y="125.4">NC</text>
<text x="264.3" y="125.4">GND</text>
<text x="303.7" y="125.4">NC</text>
<text x="331.6" y="125.4">GND</text>
<text x="87.8" y="126.7">GND</text>
<text x="87.8" y="129.2">A0</text>
<text x="87.8" y="131.7">EN_U3</text>
<text x="115.7" y="131.7">GND</text>
<text x="115.7" y="129.2">A2</text>
<text x="115.7" y="126.7">A1</text>
<text x="157.6" y="127.9">GND</text>
<text x="157.6" y="130.5">A0</text>
<text x="185.5" y="130.5">A2</text>
<text x="185.5" y="127.9">A1</text>
<text x="236.3" y="127.9">GND</text>
<text x="236.3" y="130.5">A0</text>
<text x="264.3" y="130.5">A2</text>
<text x="264.3" y="127.9">A1</text>
<text x="303.7" y="127.9">GND</text>
<text x="303.7" y="130.5">A0</text>
<text x="331.6" y="130.5">A2</text>
<text x="331.6" y="127.9">A1</text>
<text x="87.8" y="134.3">-15V</text>
<text x="87.8" y="136.8">CH_00</text>
<text x="115.7" y="136.8">CH_04</text>
<text x="115.7" y="134.3">+15V</text>
<text x="157.6" y="133">EN_U4</text>
<text x="157.6" y="135.6">-15V</text>
<text x="185.5" y="135.6">+15V</text>
<text x="185.5" y="133">GND</text>
<text x="236.3" y="133">EN_U5</text>
<text x="236.3" y="135.6">-15V</text>
<text x="264.3" y="135.6">+15V</text>
<text x="264.3" y="133">GND</text>
<text x="303.7" y="133">EN_U6</text>
<text x="303.7" y="135.6">-15V</text>
<text x="331.6" y="135.6">+15V</text>
<text x="331.6" y="133">GND</text>
<text x="80.1" y="139.4">100nF</text>
<text x="87.8" y="139.4">CH_01</text>
<text x="87.8" y="141.9">CH_02</text>
<text x="115.7" y="141.9">CH_06</text>
<text x="115.7" y="139.4">CH_05</text>
<text x="123.3" y="139.4">100nF</text>
<text x="150" y="140.6">100nF</text>
<text x="157.6" y="138.1">CH_08</text>
<text x="157.6" y="140.6">CH_09</text>
<text x="157.6" y="143.2">CH_0A</text>
<text x="185.5" y="143.2">CH_0E</text>
<text x="185.5" y="140.6">CH_0D</text>
<text x="185.5" y="138.1">CH_0C</text>
<text x="193.2" y="140.6">100nF</text>
<text x="228.7" y="140.6">100nF</text>
<text x="236.3" y="138.1">CH_10</text>
<text x="236.3" y="140.6">CH_11</text>
<text x="236.3" y="143.2">CH_12</text>
<text x="264.3" y="143.2">CH_16</text>
<text x="264.3" y="140.6">CH_15</text>
<text x="264.3" y="138.1">CH_14</text>
<text x="271.9" y="140.6">100nF</text>
<text x="303.7" y="138.1">CH_18</text>
<text x="303.7" y="140.6">CH_19</text>
<text x="303.7" y="143.2">CH_1A</text>
<text x="331.6" y="143.2">CH_1E</text>
<text x="331.6" y="140.6">CH_1D</text>
<text x="331.6" y="138.1">CH_1C</text>
<text x="339.2" y="140.6">100nF</text>
<text x="82.7" y="147">ANALOG_BUS 10</text>
<text x="87.8" y="144.4">CH_03</text>
<text x="115.7" y="147">NC</text>
<text x="115.7" y="144.4">CH_07</text>
<text x="152.5" y="148.3">ANALOG_BUS 10</text>
<text x="157.6" y="145.7">CH_0B</text>
<text x="185.5" y="148.3">NC</text>
<text x="185.5" y="145.7">CH_0F</text>
<text x="231.3" y="148.3">ANALOG_BUS 10</text>
<text x="236.3" y="145.7">CH_13</text>
<text x="264.3" y="148.3">NC</text>
<text x="264.3" y="145.7">CH_17</text>
<text x="298.6" y="148.3">ANALOG_BUS 10</text>
<text x="303.7" y="145.7">CH_1B</text>
<text x="331.6" y="148.3">NC</text>
<text x="331.6" y="145.7">CH_1F</text>
<text x="97.9" y="152.1">ADG528FBPZ</text>
<text x="167.8" y="153.3">ADG528FBPZ</text>
<text x="246.5" y="153.3">ADG528FBPZ</text>
<text x="313.8" y="153.3">ADG528FBPZ</text>
<text x="221.1" y="191.4">100nF</text>
<text x="129.7" y="196.5">ANALOG_OUT</text>
<text x="147.4" y="194">NC</text>
<text x="198.2" y="194">NC</text>
<text x="198.2" y="196.5">+15V</text>
<text x="260.5" y="197.8">ANALOG_OUT</text>
<text x="142.4" y="199.1">ANALOG_BUS</text>
<text x="151.3" y="201.6">-15V</text>
<text x="198.2" y="201.6">NC</text>
<text x="198.2" y="199.1">ANALOG_OUT</text>
<text x="266.8" y="200.3">GND</text>
<text x="117" y="206.7">100nF</text>
<text x="157.6" y="206.7">TL071ACP</text>
<text x="277" y="205.4">HX25003-2A</text>
</g>
<g font-size="1.8" fill="#000080">
<text x="210.9" y="45.4">J1</text>
<text x="152.5" y="64.4">J2</text>
<text x="273.2" y="68.2">U1</text>
<text x="315.1" y="68.2">C1</text>
<text x="320.7" y="78.2">GND</text>
<text x="97.9" y="121.6">U3</text>
<text x="167.8" y="122.9">U4</text>
<text x="246.5" y="122.9">U5</text>
<text x="313.8" y="122.9">U6</text>
<text x="80.1" y="131.7">C3</text>
<text x="123.3" y="131.7">C2</text>
<text x="150" y="133">C4</text>
<text x="193.2" y="133">C5</text>
<text x="228.7" y="133">C6</text>
<text x="271.9" y="133">C7</text>
<text x="296" y="133">C8</text>
<text x="339.2" y="133">C9</text>
<text x="75.5" y="141.7">GND</text>
<text x="128.9" y="140.4">GND</text>
<text x="145.4" y="142.9">GND</text>
<text x="198.7" y="142.9">GND</text>
<text x="224.1" y="142.9">GND</text>
<text x="278.7" y="142.9">GND</text>
<text x="291.4" y="142.9">GND</text>
<text x="344.8" y="142.9">GND</text>
<text x="216" y="183.8">C11</text>
<text x="157.6" y="191.4">U7</text>
<text x="236.8" y="193.7">GND</text>
<text x="277" y="195.2">J3</text>
<text x="117" y="199.1">C10</text>
<text x="106" y="209">GND</text>
</g>
<g font-size="1.8">
<text x="209.8" y="48.2">1</text>
<text x="209.8" y="50.7">2</text>
<text x="209.8" y="53.2">3</text>
<text x="211.9" y="49.4">1</text>
<text x="211.9" y="52">2</text>
<text x="218.1" y="52">33</text>
<text x="218.1" y="49.4">34</text>
<text x="221.2" y="53.2">32</text>
<text x="221.2" y="50.7">33</text>
<text x="221.2" y="48.2">34</text>
<text x="209.8" y="55.8">4</text>
<text x="209.8" y="58.3">5</text>
<text x="211.9" y="54.5">3</text>
<text x="211.9" y="57">4</text>
<text x="211.9" y="59.6">5</text>
<text x="218.1" y="59.6">30</text>
<text x="218.1" y="57">31</text>
<text x="218.1" y="54.5">32</text>
<text x="221.2" y="58.3">30</text>
<text x="221.2" y="55.8">31</text>
<text x="209.8" y="60.9">6</text>
<text x="209.8" y="63.4">7</text>
<text x="209.8" y="65.9">8</text>
<text x="211.9" y="62.1">6</text>
<text x="211.9" y="64.7">7</text>
<text x="218.1" y="64.7">28</text>
<text x="218.1" y="62.1">29</text>
<text x="221.2" y="65.9">27</text>
<text x="221.2" y="63.4">28</text>
<text x="221.2" y="60.9">29</text>
<text x="151.4" y="69.7">2</text>
<text x="151.4" y="67.2">1</text>
<text x="153.5" y="71">2</text>
<text x="153.5" y="68.5">1</text>
<text x="208.8" y="71">10</text>
<text x="209.8" y="68.5">9</text>
<text x="211.9" y="67.2">8</text>
<text x="211.9" y="69.7">9</text>
<text x="218.1" y="69.7">26</text>
<text x="218.1" y="67.2">27</text>
<text x="221.2" y="71">25</text>
<text x="221.2" y="68.5">26</text>
<text x="272" y="71">1</text>
<text x="288.5" y="71">16</text>
<text x="151.4" y="77.4">5</text>
<text x="151.4" y="74.8">4</text>
<text x="151.4" y="72.3">3</text>
<text x="153.5" y="76.1">4</text>
<text x="153.5" y="73.6">3</text>
<text x="208.8" y="73.6">11</text>
<text x="208.8" y="76.1">12</text>
<text x="211.9" y="72.3">10</text>
<text x="211.9" y="74.8">11</text>
<text x="211.9" y="77.4">12</text>
<text x="218.1" y="77.4">23</text>
<text x="218.1" y="74.8">24</text>
<text x="218.1" y="72.3">25</text>
<text x="221.2" y="76.1">23</text>
<text x="221.2" y="73.6">24</text>
<text x="272" y="73.6">2</text>
<text x="272" y="76.1">3</text>
<text x="274.1" y="72.3">A</text>
<text x="274.1" y="74.8">B</text>
<text x="274.1" y="77.4">C</text>
<text x="283.6" y="72.3">VCC</text>
<text x="285.2" y="77.4">Y1</text>
<text x="285.2" y="74.8">Y0</text>
<text x="288.5" y="76.1">14</text>
<text x="288.5" y="73.6">15</text>
<text x="151.4" y="79.9">6</text>
<text x="153.5" y="81.2">6</text>
<text x="153.5" y="78.6">5</text>
<text x="208.8" y="78.6">13</text>
<text x="208.8" y="81.2">14</text>
<text x="208.8" y="83.7">15</text>
<text x="211.9" y="79.9">13</text>
<text x="211.9" y="82.4">14</text>
<text x="218.1" y="82.4">21</text>
<text x="218.1" y="79.9">22</text>
<text x="221.2" y="83.7">20</text>
<text x="221.2" y="81.2">21</text>
<text x="221.2" y="78.6">22</text>
<text x="272" y="78.6">4</text>
<text x="272" y="81.2">5</text>
<text x="272" y="83.7">6</text>
<text x="274.1" y="79.9">G#2A</text>
<text x="274.1" y="82.4">G#2B</text>
<text x="285.2" y="82.4">Y3</text>
<text x="285.2" y="79.9">Y2</text>
<text x="288.5" y="83.7">11</text>
<text x="288.5" y="81.2">12</text>
<text x="288.5" y="78.6">13</text>
<text x="208.8" y="86.3">16</text>
<text x="208.8" y="88.8">17</text>
<text x="211.9" y="85">15</text>
<text x="211.9" y="87.5">16</text>
<text x="218.1" y="87.5">19</text>
<text x="218.1" y="85">20</text>
<text x="221.2" y="88.8">18</text>
<text x="221.2" y="86.3">19</text>
<text x="272" y="86.3">7</text>
<text x="272" y="88.8">8</text>
<text x="274.1" y="85">G1</text>
<text x="274.1" y="87.5">Y7</text>
<text x="285.2" y="87.5">Y5</text>
<text x="285.2" y="85">Y4</text>
<text x="288.5" y="88.8">9</text>
<text x="288.5" y="86.3">10</text>
<text x="211.9" y="90.1">17</text>
<text x="218.1" y="90.1">18</text>
<text x="274.1" y="90.1">GND</text>
<text x="285.2" y="90.1">Y6</text>
<text x="96.8" y="124.4">1</text>
<text x="98.9" y="125.6">NC</text>
<text x="107.1" y="125.6">RS</text>
<text x="110.7" y="124.4">20</text>
<text x="166.6" y="125.6">1</text>
<text x="180.6" y="125.6">20</text>
<text x="245.4" y="125.6">1</text>
<text x="259.3" y="125.6">20</text>
<text x="312.7" y="125.6">1</text>
<text x="326.6" y="125.6">20</text>
<text x="96.8" y="132">4</text>
<text x="96.8" y="129.4">3</text>
<text x="96.8" y="126.9">2</text>
<text x="98.9" y="130.7">A0</text>
<text x="98.9" y="128.2">WR</text>
<text x="107.4" y="128.2">A1</text>
<text x="107.4" y="130.7">A2</text>
<text x="110.7" y="126.9">19</text>
<text x="110.7" y="129.4">18</text>
<text x="110.7" y="132">17</text>
<text x="166.6" y="130.7">3</text>
<text x="166.6" y="128.2">2</text>
<text x="168.7" y="132">A0</text>
<text x="168.7" y="129.4">WR</text>
<text x="168.7" y="126.9">NC</text>
<text x="177" y="126.9">RS</text>
<text x="177.3" y="129.4">A1</text>
<text x="177.3" y="132">A2</text>
<text x="180.6" y="128.2">19</text>
<text x="180.6" y="130.7">18</text>
<text x="245.4" y="130.7">3</text>
<text x="245.4" y="128.2">2</text>
<text x="247.4" y="132">A0</text>
<text x="247.4" y="129.4">WR</text>
<text x="247.4" y="126.9">NC</text>
<text x="255.7" y="126.9">RS</text>
<text x="256" y="129.4">A1</text>
<text x="256" y="132">A2</text>
<text x="259.3" y="128.2">19</text>
<text x="259.3" y="130.7">18</text>
<text x="312.7" y="130.7">3</text>
<text x="312.7" y="128.2">2</text>
<text x="314.8" y="132">A0</text>
<text x="314.8" y="129.4">WR</text>
<text x="314.8" y="126.9">NC</text>
<text x="323" y="126.9">RS</text>
<text x="323.3" y="129.4">A1</text>
<text x="323.3" y="132">A2</text>
<text x="326.6" y="128.2">19</text>
<text x="326.6" y="130.7">18</text>
<text x="96.8" y="137.1">6</text>
<text x="96.8" y="134.5">5</text>
<text x="98.9" y="135.8">VSS</text>
<text x="98.9" y="133.2">EN</text>
<text x="105.6" y="133.2">GND</text>
<text x="105.8" y="135.8">VDD</text>
<text x="110.7" y="134.5">16</text>
<text x="110.7" y="137.1">15</text>
<text x="166.6" y="135.8">5</text>
<text x="166.6" y="133.2">4</text>
<text x="168.7" y="137.1">VSS</text>
<text x="168.7" y="134.5">EN</text>
<text x="175.4" y="134.5">GND</text>
<text x="175.6" y="137.1">VDD</text>
<text x="180.6" y="133.2">17</text>
<text x="180.6" y="135.8">16</text>
<text x="245.4" y="135.8">5</text>
<text x="245.4" y="133.2">4</text>
<text x="247.4" y="137.1">VSS</text>
<text x="247.4" y="134.5">EN</text>
<text x="254.2" y="134.5">GND</text>
<text x="254.4" y="137.1">VDD</text>
<text x="259.3" y="133.2">17</text>
<text x="259.3" y="135.8">16</text>
<text x="312.7" y="135.8">5</text>
<text x="312.7" y="133.2">4</text>
<text x="314.8" y="137.1">VSS</text>
<text x="314.8" y="134.5">EN</text>
<text x="321.5" y="134.5">GND</text>
<text x="321.7" y="137.1">VDD</text>
<text x="326.6" y="133.2">17</text>
<text x="326.6" y="135.8">16</text>
<text x="96.8" y="142.1">8</text>
<text x="96.8" y="139.6">7</text>
<text x="98.9" y="143.4">S3</text>
<text x="98.9" y="140.9">S2</text>
<text x="98.9" y="138.3">S1</text>
<text x="107.4" y="138.3">S5</text>
<text x="107.4" y="140.9">S6</text>
<text x="107.4" y="143.4">S7</text>
<text x="110.7" y="139.6">14</text>
<text x="110.7" y="142.1">13</text>
<text x="166.6" y="143.4">8</text>
<text x="166.6" y="140.9">7</text>
<text x="166.6" y="138.3">6</text>
<text x="168.7" y="142.1">S2</text>
<text x="168.7" y="139.6">S1</text>
<text x="177.3" y="139.6">S5</text>
<text x="177.3" y="142.1">S6</text>
<text x="180.6" y="138.3">15</text>
<text x="180.6" y="140.9">14</text>
<text x="180.6" y="143.4">13</text>
<text x="245.4" y="143.4">8</text>
<text x="245.4" y="140.9">7</text>
<text x="245.4" y="138.3">6</text>
<text x="247.4" y="142.1">S2</text>
<text x="247.4" y="139.6">S1</text>
<text x="256" y="139.6">S5</text>
<text x="256" y="142.1">S6</text>
<text x="259.3" y="138.3">15</text>
<text x="259.3" y="140.9">14</text>
<text x="259.3" y="143.4">13</text>
<text x="312.7" y="143.4">8</text>
<text x="312.7" y="140.9">7</text>
<text x="312.7" y="138.3">6</text>
<text x="314.8" y="142.1">S2</text>
<text x="314.8" y="139.6">S1</text>
<text x="323.3" y="139.6">S5</text>
<text x="323.3" y="142.1">S6</text>
<text x="326.6" y="138.3">15</text>
<text x="326.6" y="140.9">14</text>
<text x="326.6" y="143.4">13</text>
<text x="96.8" y="144.7">9</text>
<text x="98.9" y="148.5">D</text>
<text x="98.9" y="145.9">S4</text>
<text x="107" y="148.5">NC</text>
<text x="107.4" y="145.9">S8</text>
<text x="110.7" y="144.7">12</text>
<text x="110.7" y="147.2">11</text>
<text x="166.6" y="145.9">9</text>
<text x="168.7" y="149.8">D</text>
<text x="168.7" y="147.2">S4</text>
<text x="168.7" y="144.7">S3</text>
<text x="176.9" y="149.8">NC</text>
<text x="177.3" y="144.7">S7</text>
<text x="177.3" y="147.2">S8</text>
<text x="180.6" y="145.9">12</text>
<text x="180.6" y="148.5">11</text>
<text x="245.4" y="145.9">9</text>
<text x="247.4" y="149.8">D</text>
<text x="247.4" y="147.2">S4</text>
<text x="247.4" y="144.7">S3</text>
<text x="255.6" y="149.8">NC</text>
<text x="256" y="144.7">S7</text>
<text x="256" y="147.2">S8</text>
<text x="259.3" y="145.9">12</text>
<text x="259.3" y="148.5">11</text>
<text x="312.7" y="145.9">9</text>
<text x="314.8" y="149.8">D</text>
<text x="314.8" y="147.2">S4</text>
<text x="314.8" y="144.7">S3</text>
<text x="322.9" y="149.8">NC</text>
<text x="323.3" y="144.7">S7</text>
<text x="323.3" y="147.2">S8</text>
<text x="326.6" y="145.9">12</text>
<text x="326.6" y="148.5">11</text>
<text x="156.5" y="194.2">1</text>
<text x="156.5" y="196.7">2</text>
<text x="158.5" y="195.5">OFFSET_N1</text>
<text x="189.6" y="195.5">NC</text>
<text x="193.3" y="196.7">7</text>
<text x="193.3" y="194.2">8</text>
<text x="156.5" y="199.3">3</text>
<text x="156.5" y="201.8">4</text>
<text x="158.5" y="198">IN</text>
<text x="158.5" y="200.6">IN+</text>
<text x="158.5" y="203.1">VCC</text>
<text x="181.6" y="203.1">OFFSET_N2</text>
<text x="187.2" y="198">VCC+</text>
<text x="188.3" y="200.6">OUT</text>
<text x="193.3" y="201.8">5</text>
<text x="193.3" y="199.3">6</text>
<text x="275.8" y="198">1</text>
<text x="275.8" y="200.6">2</text>
<text x="277.9" y="199.3">1</text>
<text x="277.9" y="201.8">2</text>
</g>
</svg>
